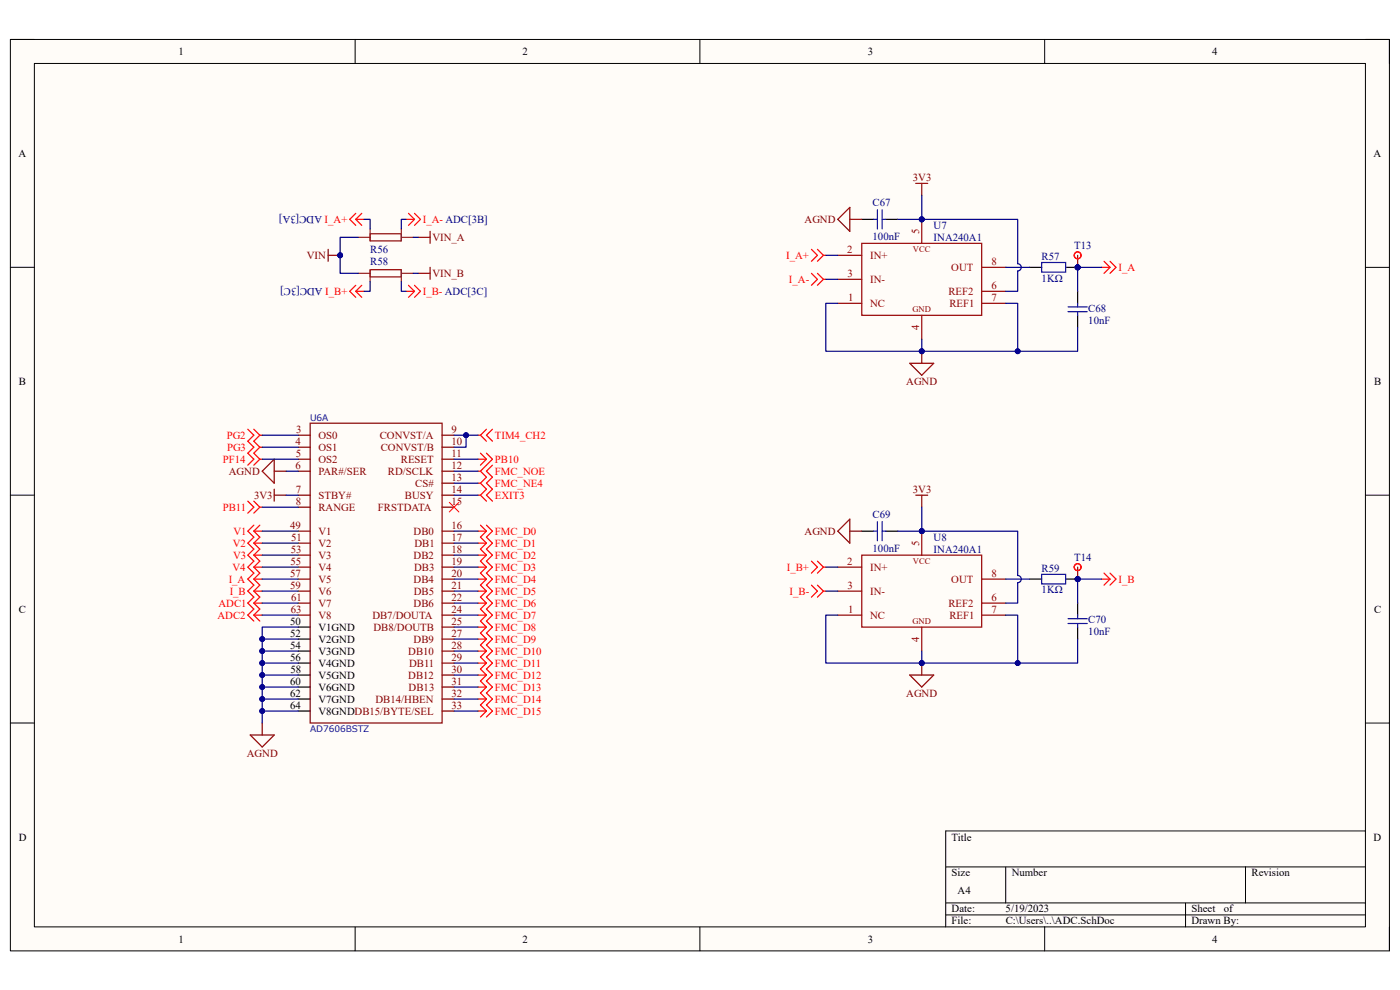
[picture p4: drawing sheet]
<svg xmlns="http://www.w3.org/2000/svg" width="297mm" height="210mm" viewBox="0 0 297 210" stroke-linecap="round" stroke-linejoin="round" font-family="sans-serif">
<path d="M2.2 8.4h292.6v193.3h-292.6z" fill-rule="evenodd" fill="#fffcf8"/>
<path d="M2.2 8.4h292.6v193.3h-292.6z" fill="none" stroke="#000" stroke-width=".21"/>
<path d="M7.3 13.5h282.4v183.1h-282.4z" fill-rule="evenodd" fill="#fffcf8"/>
<g fill="none" stroke="#000" stroke-width=".21">
<path d="M2.2 8.4h5.1M7.3 13.5h282.4v183.1h-282.4zM75.3 8.4v5.1M148.5 8.4v5.1M221.6 8.4v5.1M289.7 8.4h5.1v5.1M2.2 56.7h5.1M289.7 56.7h5.1M2.2 105h5.1M289.7 105.1h5.1M2.2 153.4h5.1M289.7 153.4h5.1"/>
<path d="M289.7 176.3h-89.1v20.3M75.3 196.6v5.1M148.5 196.6v5.1M200.6 183.9h89.1M200.6 191.5h89.1M200.6 194.1h89.1M213.4 183.9v7.6M221.6 196.6v5.1M251.5 191.5v5.1M264.2 183.9v7.6M294.8 196.6v5.1"/>
</g>
<g fill="none" stroke="#800" stroke-width=".25">
<path d="M63.3 92.3h2.5M63.3 94.9h2.5M63.3 97.4h2.5M63.3 100h2.5M93.8 92.3h2.5M93.8 94.9h2.5M93.8 97.4h2.5M93.8 100h2.5M63.3 105h2.5M63.3 107.6h2.5M63.3 112.7h2.5M63.3 115.2h2.5"/>
<path d="M63.3 117.8h2.5M93.8 105h2.5M93.8 107.6h2.5M93.8 102.5h2.5M93.8 112.7h2.5M93.8 115.2h2.5M93.8 117.8h2.5M63.3 120.3h2.5M63.3 122.9h2.5M63.3 125.4h2.5M63.3 127.9h2.5M63.3 130.5h2.5"/>
<path d="M93.8 120.3h2.5M93.8 122.9h2.5M93.8 125.4h2.5M93.8 127.9h2.5M93.8 130.5h2.5M93.8 133h2.5M93.8 135.6h2.5M93.8 138.1h2.5M93.8 140.7h2.5M93.8 143.2h2.5M93.8 145.7h2.5M93.8 148.3h2.5"/>
<path d="M93.8 150.8h2.5"/>
</g>
<path d="M63.3 133h2.5M63.3 135.6h2.5M63.3 138.1h2.5M63.3 140.7h2.5M63.3 143.2h2.5M63.3 145.7h2.5M63.3 148.3h2.5M63.3 150.8h2.5" fill="none" stroke="#000" stroke-width=".25"/>
<path d="M55.6 100l2.6-2.6v5.1zM58.2 100h2.5M65.8 89.8h28v63.6h-28zM58.2 103.8v2.5M58.2 105h2.5M53.1 155.9h5.1l-2.6 2.6zM55.6 153.4v2.5" fill="none" stroke="#800000" stroke-width=".25"/>
<g fill="none" stroke="#f00" stroke-width=".25">
<path d="M52.6 91.1l1.2 1.2-1.2 1.3 1.2 1.3-1.2 1.2 1.2 1.3-1.2 1.3M53.8 91.1l1.3 1.2M55.1 92.3l-1.3 1.3 1.3 1.3M55.1 92.3h.5M55.1 94.9l-1.3 1.2 1.3 1.3M55.1 94.9h.5M55.1 97.4l-1.3 1.3M55.1 97.4h.5M101.4 92.3h.5M101.4 97.4h1.8M101.4 100h.5M101.9 96.1l1.3 1.3"/>
<path d="M101.9 100l1.3 1.2-1.3 1.3M101.9 92.3l1.3 1.3M103.2 97.4l-1.3 1.3M103.2 96.1l1.3 1.3-2.6 2.6M103.2 91.1l-1.3 1.2M104.5 98.7l-1.3 1.3 1.3 1.2-1.3 1.3 1.3 1.3-1.3 1.2 1.3 1.3M104.5 91.1l-1.3 1.2 1.3 1.3M52.6 106.3l1.2 1.3-1.2 1.3M53.8 106.3l1.3 1.3M55.1 107.6l-1.3 1.3M55.1 107.6h.5M101.4 112.7h1.8"/>
<path d="M101.4 115.2h1.8M101.4 117.8h1.8M101.4 102.5h.5M101.4 105h.5M101.9 111.4l1.3 1.3M101.9 102.5l1.3 1.3-1.3 1.2M101.9 105l1.3 1.3M103.2 112.7l-1.3 1.3 1.3 1.2M103.2 111.4l1.3 1.3-1.3 1.3 1.3 1.2-1.3 1.3 1.3 1.3-1.3 1.2 1.3 1.3-1.3 1.3 1.3 1.3-1.3 1.2 1.3 1.3-1.3 1.3 1.3 1.2-1.3 1.3 1.3 1.3-1.3 1.3 1.3 1.2-1.3 1.3 1.3 1.3-1.3 1.2 1.3 1.3-1.3 1.3 1.3 1.3-1.3 1.2 1.3 1.3-1.3 1.3 1.3 1.2-1.3 1.3 1.3 1.3-1.3 1.3 1.3 1.2-1.3 1.3M103.2 115.2l-1.3 1.3 1.3 1.3M103.2 117.8l-1.3 1.2 1.3 1.3M101.4 120.3h1.8"/>
<path d="M101.4 122.9h1.8M101.4 125.4h1.8M101.4 127.9h1.8M101.4 130.5h1.8M101.4 133h1.8M101.4 135.6h1.8M101.4 138.1h1.8M103.2 120.3l-1.3 1.3 1.3 1.3M103.2 122.9l-1.3 1.2 1.3 1.3M103.2 125.4l-1.3 1.3 1.3 1.2M103.2 127.9l-1.3 1.3 1.3 1.3M103.2 130.5l-1.3 1.3 1.3 1.2"/>
<path d="M103.2 133l-1.3 1.3 1.3 1.3M103.2 135.6l-1.3 1.2 1.3 1.3M103.2 138.1l-1.3 1.3 1.3 1.3M101.4 140.7h1.8M101.4 143.2h1.8M101.4 145.7h1.8M101.4 148.3h1.8M101.4 150.8h1.8M103.2 140.7l-1.3 1.2 1.3 1.3M103.2 143.2l-1.3 1.3 1.3 1.2M103.2 145.7l-1.3 1.3 1.3 1.3M103.2 148.3l-1.3 1.3 1.3 1.2"/>
<path d="M103.2 150.8l-1.3 1.3"/>
</g>
<path d="M95.3 106.6l2.1 2M97.4 106.6l-2.1 2" fill="none" stroke="#f00" stroke-width=".21"/>
<circle cx="195.5" cy="46.5" r=".51" fill="#000080"/>
<circle cx="195.5" cy="46.5" r=".51" fill="none" stroke="#000080" stroke-width=".21"/>
<path d="M177.7 59.3h5.1M195.5 46.5v5.1M177.7 64.3h5.1M195.5 66.9v5.1M208.3 61.8h5.1" fill="none" stroke="#980000" stroke-width=".25"/>
<circle cx="195.5" cy="46.5" r=".51" fill="#000080"/>
<circle cx="195.5" cy="46.5" r=".51" fill="none" stroke="#000080" stroke-width=".21"/>
<path d="M177.7 54.2h5.1M182.8 51.6h25.5v15.3h-25.5zM208.3 56.7h5.1M208.3 64.3h5.1" fill="none" stroke="#980000" stroke-width=".25"/>
<path d="M193 77.1h5.1l-2.6 2.5zM195.5 74.5v2.6" fill="none" stroke="#800000" stroke-width=".25"/>
<circle cx="195.5" cy="74.5" r=".51" fill="#000080"/>
<circle cx="195.5" cy="74.5" r=".51" fill="none" stroke="#000080" stroke-width=".21"/>
<path d="M194.3 38.9h2.5M195.5 38.9v2.5M177.7 46.5l2.6-2.5v5.1zM180.3 46.5h2.5" fill="none" stroke="#800000" stroke-width=".25"/>
<path d="M172.1 52.9l1.3 1.3-1.3 1.2M172.1 58l1.3 1.3-1.3 1.2M173.4 52.9l1.3 1.3M173.4 58l1.3 1.3M174.7 54.2l-1.3 1.2M174.7 54.2h.5M174.7 59.3l-1.3 1.2M174.7 59.3h.5" fill="none" stroke="#f00" stroke-width=".25"/>
<path d="M182.8 46.5h2.6M187.9 46.5h2.6" fill="none" stroke="#000" stroke-width=".25"/>
<path d="M185.4 46.5h.7M186.1 44.5v4.1M187.2 44.5v4.1M187.2 46.5h.7" fill="none" stroke="#00f" stroke-width=".25"/>
<circle cx="228.6" cy="56.7" r=".51" fill="#000080"/>
<circle cx="228.6" cy="56.7" r=".51" fill="none" stroke="#000080" stroke-width=".21"/>
<path d="M218.5 56.7h2.5M226.1 56.7h2.5" fill="none" stroke="#000" stroke-width=".25"/>
<circle cx="228.6" cy="56.7" r=".51" fill="#000080"/>
<circle cx="228.6" cy="56.7" r=".51" fill="none" stroke="#000080" stroke-width=".21"/>
<path d="M221 55.7h5.1v2h-5.1zM226.6 66.1h4.1M226.6 65.1h4.1M228.6 64.3v.8M228.6 66.1v.8" fill="none" stroke="#00f" stroke-width=".25"/>
<path d="M228.6 61.8v2.5M228.6 66.9v2.5" fill="none" stroke="#000" stroke-width=".25"/>
<circle cx="195.5" cy="112.7" r=".51" fill="#000080"/>
<circle cx="195.5" cy="112.7" r=".51" fill="none" stroke="#000080" stroke-width=".21"/>
<path d="M195.5 112.7v5.1M177.7 130.5h5.1M177.7 125.4h5.1M195.5 133v5.1M208.3 127.9h5.1" fill="none" stroke="#980000" stroke-width=".25"/>
<circle cx="195.5" cy="112.7" r=".51" fill="#000080"/>
<circle cx="195.5" cy="112.7" r=".51" fill="none" stroke="#000080" stroke-width=".21"/>
<path d="M182.8 117.8h25.5v15.2h-25.5zM177.7 120.3h5.1M208.3 122.9h5.1M208.3 130.5h5.1" fill="none" stroke="#980000" stroke-width=".25"/>
<path d="M193 143.2h5.1l-2.6 2.6zM195.5 140.7v2.5" fill="none" stroke="#800000" stroke-width=".25"/>
<circle cx="195.5" cy="140.7" r=".51" fill="#000080"/>
<circle cx="195.5" cy="140.7" r=".51" fill="none" stroke="#000080" stroke-width=".21"/>
<path d="M180.3 110.1v5.1l-2.6-2.5zM180.3 112.7h2.5M194.3 105.1h2.5M195.5 105.1v2.5" fill="none" stroke="#800000" stroke-width=".25"/>
<path d="M172.1 119l1.3 1.3-1.3 1.3M173.4 119l1.3 1.3M172.1 124.1l1.3 1.3-1.3 1.3M173.4 124.1l1.3 1.3M174.7 120.3l-1.3 1.3M174.7 120.3h.5M174.7 125.4l-1.3 1.3M174.7 125.4h.5" fill="none" stroke="#f00" stroke-width=".25"/>
<path d="M182.8 112.7h2.6M187.9 112.7h2.6" fill="none" stroke="#000" stroke-width=".25"/>
<path d="M185.4 112.7h.7M186.1 110.6v4.1M187.2 110.6v4.1M187.2 112.7h.7" fill="none" stroke="#00f" stroke-width=".25"/>
<circle cx="228.6" cy="122.9" r=".51" fill="#000080"/>
<circle cx="228.6" cy="122.9" r=".51" fill="none" stroke="#000080" stroke-width=".21"/>
<path d="M218.5 122.9h2.5M226.1 122.9h2.5" fill="none" stroke="#000" stroke-width=".25"/>
<circle cx="228.6" cy="122.9" r=".51" fill="#000080"/>
<circle cx="228.6" cy="122.9" r=".51" fill="none" stroke="#000080" stroke-width=".21"/>
<path d="M221 121.8h5.1v2.1h-5.1zM226.6 132.3h4.1M226.6 131.3h4.1M228.6 130.5v.8M228.6 132.3v.7" fill="none" stroke="#00f" stroke-width=".25"/>
<path d="M228.6 127.9v2.6M228.6 133v2.6" fill="none" stroke="#000" stroke-width=".25"/>
<path d="M233.7 56.7h1.8M234.2 55.4l1.3 1.3M235.5 56.7l-1.3 1.3M235.5 55.4l1.3 1.3-1.3 1.3M233.7 122.9h1.8M234.2 121.6l1.3 1.3M235.5 122.9l-1.3 1.2M235.5 121.6l1.3 1.3-1.3 1.2" fill="none" stroke="#f00" stroke-width=".25"/>
<circle cx="228.6" cy="56.7" r=".51" fill="#000080"/>
<circle cx="228.6" cy="56.7" r=".51" fill="none" stroke="#000080" stroke-width=".21"/>
<path d="M228.6 54.2v2.5" fill="none" stroke="#800" stroke-width=".25"/>
<circle cx="228.6" cy="56.7" r=".51" fill="#000080"/>
<circle cx="228.6" cy="56.7" r=".51" fill="none" stroke="#000080" stroke-width=".21"/>
<circle cx="228.6" cy="54.2" r=".73" fill="none" stroke="#f00" stroke-width=".25"/>
<circle cx="228.6" cy="122.9" r=".51" fill="#000080"/>
<circle cx="228.6" cy="122.9" r=".51" fill="none" stroke="#000080" stroke-width=".21"/>
<path d="M228.6 120.3v2.6" fill="none" stroke="#800" stroke-width=".25"/>
<circle cx="228.6" cy="122.9" r=".51" fill="#000080"/>
<circle cx="228.6" cy="122.9" r=".51" fill="none" stroke="#000080" stroke-width=".21"/>
<circle cx="228.6" cy="120.3" r=".73" fill="none" stroke="#f00" stroke-width=".25"/>
<path d="M69.6 52.9v2.5M69.6 54.2h2.6" fill="none" stroke="#800000" stroke-width=".25"/>
<circle cx="72.2" cy="54.2" r=".51" fill="#000080"/>
<circle cx="72.2" cy="54.2" r=".51" fill="none" stroke="#000080" stroke-width=".21"/>
<path d="M76 50.3h2.5M76 58h2.5M78.5 48.6v2.5M78.5 57.2v2.6M85.1 50.4h2.6M85.1 48.6v2.5M85.1 57.2v2.6M85.1 58h2.6" fill="none" stroke="#8d2323" stroke-width=".25"/>
<path d="M78.5 49.6h6.6v1.5h-6.6zM78.5 57.2h6.6v1.5h-6.6z" fill="none" stroke="#800" stroke-width=".25"/>
<path d="M88.7 50.4h2.5M88.7 58h2.5M91.2 49.1v2.5M91.2 56.7v2.6" fill="none" stroke="#800000" stroke-width=".25"/>
<g fill="none" stroke="#f00" stroke-width=".25">
<path d="M75.5 46.5l1.2 1.3M75.5 45.3l-1.3 1.2 1.3 1.3M75.5 46.5h1.8M76.7 45.3l-1.2 1.2M86.2 46.5h1.7M86.7 45.3l1.2 1.2M87.9 46.5l-1.2 1.3M87.9 45.3l1.3 1.2-1.3 1.3M75.5 61.8l1.2 1.3M75.5 60.5l-1.3 1.3 1.3 1.3M75.5 61.8h1.8M76.7 60.5l-1.2 1.3"/>
<path d="M86.2 61.8h1.7M86.7 60.5l1.2 1.3M87.9 61.8l-1.2 1.3M87.9 60.5l1.3 1.3-1.3 1.3M53.8 112.7l1.3 1.3-1.3 1.2M53.8 111.4l-1.2 1.3 1.2 1.3-1.2 1.2 1.2 1.3-1.2 1.3 1.2 1.2-1.2 1.3 1.2 1.3-1.2 1.3 1.2 1.2-1.2 1.3 1.2 1.3-1.2 1.2 1.2 1.3-1.2 1.3 1.2 1.3M53.8 112.7h1.8M53.8 115.2l1.3 1.3-1.3 1.3M53.8 115.2h1.8M53.8 117.8l1.3 1.2-1.3 1.3M53.8 117.8h1.8M55.1 111.4l-1.3 1.3"/>
<path d="M53.8 120.3l1.3 1.3-1.3 1.3M53.8 120.3h1.8M53.8 122.9l1.3 1.2-1.3 1.3M53.8 122.9h1.8M53.8 125.4l1.3 1.3-1.3 1.2M53.8 125.4h1.8M53.8 127.9l1.3 1.3-1.3 1.3M53.8 127.9h1.8M53.8 130.5l1.3 1.3M53.8 130.5h1.8"/>
</g>
<path d="M55.6 150.8h7.7" fill="none" stroke="#000080" stroke-width=".25"/>
<circle cx="55.6" cy="150.8" r=".51" fill="#000080"/>
<circle cx="55.6" cy="150.8" r=".51" fill="none" stroke="#000080" stroke-width=".21"/>
<path d="M55.6 148.3h7.7" fill="none" stroke="#000080" stroke-width=".25"/>
<circle cx="55.6" cy="148.3" r=".51" fill="#000080"/>
<circle cx="55.6" cy="148.3" r=".51" fill="none" stroke="#000080" stroke-width=".21"/>
<path d="M55.6 145.7h7.7" fill="none" stroke="#000080" stroke-width=".25"/>
<circle cx="55.6" cy="145.7" r=".51" fill="#000080"/>
<circle cx="55.6" cy="145.7" r=".51" fill="none" stroke="#000080" stroke-width=".21"/>
<path d="M55.6 143.2h7.7" fill="none" stroke="#000080" stroke-width=".25"/>
<circle cx="55.6" cy="143.2" r=".51" fill="#000080"/>
<circle cx="55.6" cy="143.2" r=".51" fill="none" stroke="#000080" stroke-width=".21"/>
<path d="M55.6 140.7h7.7" fill="none" stroke="#000080" stroke-width=".25"/>
<circle cx="55.6" cy="140.7" r=".51" fill="#000080"/>
<circle cx="55.6" cy="140.7" r=".51" fill="none" stroke="#000080" stroke-width=".21"/>
<path d="M55.6 138.1h7.7" fill="none" stroke="#000080" stroke-width=".25"/>
<circle cx="55.6" cy="138.1" r=".51" fill="#000080"/>
<circle cx="55.6" cy="138.1" r=".51" fill="none" stroke="#000080" stroke-width=".21"/>
<path d="M55.6 135.6h7.7" fill="none" stroke="#000080" stroke-width=".25"/>
<circle cx="55.6" cy="135.6" r=".51" fill="#000080"/>
<circle cx="55.6" cy="135.6" r=".51" fill="none" stroke="#000080" stroke-width=".21"/>
<g fill="none" stroke="#000080" stroke-width=".25">
<path d="M55.6 97.4h7.7M55.6 94.9h7.7M55.6 92.3h7.7M60.7 100h2.6M96.3 92.3h2.6v2.6h-2.6M55.6 107.6h7.7M60.7 105h2.6M96.3 112.7h5.1M96.3 115.2h5.1M96.3 117.8h5.1M96.3 120.3h5.1M96.3 122.9h5.1"/>
<path d="M96.3 125.4h5.1M96.3 127.9h5.1M96.3 133h5.1M96.3 135.6h5.1M96.3 138.1h5.1M96.3 140.7h5.1M96.3 143.2h5.1M96.3 145.7h5.1M96.3 148.3h5.1M96.3 150.8h5.1"/>
</g>
<circle cx="98.9" cy="92.3" r=".51" fill="#000080"/>
<circle cx="98.9" cy="92.3" r=".51" fill="none" stroke="#000080" stroke-width=".21"/>
<path d="M96.3 97.4h5.1M98.9 92.3h2.5M96.3 105h5.1" fill="none" stroke="#000080" stroke-width=".25"/>
<circle cx="98.9" cy="92.3" r=".51" fill="#000080"/>
<circle cx="98.9" cy="92.3" r=".51" fill="none" stroke="#000080" stroke-width=".21"/>
<path d="M195.5 72v2.5" fill="none" stroke="#000080" stroke-width=".25"/>
<circle cx="195.5" cy="74.5" r=".51" fill="#000080"/>
<circle cx="195.5" cy="74.5" r=".51" fill="none" stroke="#000080" stroke-width=".21"/>
<path d="M175.2 54.2h2.5M175.2 59.3h2.5M195.5 41.4v5.1" fill="none" stroke="#000080" stroke-width=".25"/>
<circle cx="195.5" cy="46.5" r=".51" fill="#000080"/>
<circle cx="195.5" cy="46.5" r=".51" fill="none" stroke="#000080" stroke-width=".21"/>
<path d="M213.4 56.7h5.1M228.6 56.7v5.1" fill="none" stroke="#000080" stroke-width=".25"/>
<circle cx="228.6" cy="56.7" r=".51" fill="#000080"/>
<circle cx="228.6" cy="56.7" r=".51" fill="none" stroke="#000080" stroke-width=".21"/>
<path d="M228.6 69.4v5.1h-12.7" fill="none" stroke="#000080" stroke-width=".25"/>
<circle cx="215.9" cy="74.5" r=".51" fill="#000080"/>
<circle cx="215.9" cy="74.5" r=".51" fill="none" stroke="#000080" stroke-width=".21"/>
<path d="M228.6 56.7h5.1" fill="none" stroke="#000080" stroke-width=".25"/>
<circle cx="228.6" cy="56.7" r=".51" fill="#000080"/>
<circle cx="228.6" cy="56.7" r=".51" fill="none" stroke="#000080" stroke-width=".21"/>
<path d="M195.5 138.1v2.6" fill="none" stroke="#000080" stroke-width=".25"/>
<circle cx="195.5" cy="140.7" r=".51" fill="#000080"/>
<circle cx="195.5" cy="140.7" r=".51" fill="none" stroke="#000080" stroke-width=".21"/>
<path d="M195.5 107.6v5.1M175.2 120.3h2.5M175.2 125.4h2.5" fill="none" stroke="#000080" stroke-width=".25"/>
<circle cx="195.5" cy="112.7" r=".51" fill="#000080"/>
<circle cx="195.5" cy="112.7" r=".51" fill="none" stroke="#000080" stroke-width=".21"/>
<path d="M213.4 122.9h5.1M228.6 122.9v5" fill="none" stroke="#000080" stroke-width=".25"/>
<circle cx="228.6" cy="122.9" r=".51" fill="#000080"/>
<circle cx="228.6" cy="122.9" r=".51" fill="none" stroke="#000080" stroke-width=".21"/>
<path d="M228.6 135.6v5.1h-12.7" fill="none" stroke="#000080" stroke-width=".25"/>
<circle cx="215.9" cy="140.7" r=".51" fill="#000080"/>
<circle cx="215.9" cy="140.7" r=".51" fill="none" stroke="#000080" stroke-width=".21"/>
<path d="M228.6 122.9h5.1" fill="none" stroke="#000080" stroke-width=".25"/>
<circle cx="228.6" cy="122.9" r=".51" fill="#000080"/>
<circle cx="228.6" cy="122.9" r=".51" fill="none" stroke="#000080" stroke-width=".21"/>
<path d="M177.7 64.3h-2.5v10.2h40.7v-10.2h-2.5" fill="none" stroke="#000080" stroke-width=".25"/>
<circle cx="215.9" cy="74.5" r=".51" fill="#000080"/>
<circle cx="215.9" cy="74.5" r=".51" fill="none" stroke="#000080" stroke-width=".21"/>
<circle cx="195.5" cy="74.5" r=".51" fill="#000080"/>
<circle cx="195.5" cy="74.5" r=".51" fill="none" stroke="#000080" stroke-width=".21"/>
<path d="M190.5 46.5h25.4v9.4a.77 .77 0 0 1 .8 .8 .77 .77 0 0 1-.8 .8v4.3h-2.5" fill="none" stroke="#000080" stroke-width=".25"/>
<circle cx="195.5" cy="46.5" r=".51" fill="#000080"/>
<circle cx="195.5" cy="46.5" r=".51" fill="none" stroke="#000080" stroke-width=".21"/>
<path d="M76 50.3h-3.8v3.9M96.3 100h5.1M96.3 102.5h5.1M96.3 130.5h5.1" fill="none" stroke="#000080" stroke-width=".25"/>
<circle cx="72.2" cy="54.2" r=".51" fill="#000080"/>
<circle cx="72.2" cy="54.2" r=".51" fill="none" stroke="#000080" stroke-width=".21"/>
<path d="M72.2 54.2v3.8h3.8" fill="none" stroke="#000080" stroke-width=".25"/>
<circle cx="72.2" cy="54.2" r=".51" fill="#000080"/>
<circle cx="72.2" cy="54.2" r=".51" fill="none" stroke="#000080" stroke-width=".21"/>
<path d="M77.3 46.5h1.2v2.1M78.5 59.8v2h-1.2M85.1 59.8v2h1.1M86.2 46.5h-1.1v2.1M87.7 58h1M87.7 50.4h1M63.3 133h-7.7v20.4" fill="none" stroke="#000080" stroke-width=".25"/>
<circle cx="55.6" cy="135.6" r=".51" fill="#000080"/>
<circle cx="55.6" cy="135.6" r=".51" fill="none" stroke="#000080" stroke-width=".21"/>
<circle cx="55.6" cy="138.1" r=".51" fill="#000080"/>
<circle cx="55.6" cy="138.1" r=".51" fill="none" stroke="#000080" stroke-width=".21"/>
<circle cx="55.6" cy="140.7" r=".51" fill="#000080"/>
<circle cx="55.6" cy="140.7" r=".51" fill="none" stroke="#000080" stroke-width=".21"/>
<circle cx="55.6" cy="143.2" r=".51" fill="#000080"/>
<circle cx="55.6" cy="143.2" r=".51" fill="none" stroke="#000080" stroke-width=".21"/>
<circle cx="55.6" cy="145.7" r=".51" fill="#000080"/>
<circle cx="55.6" cy="145.7" r=".51" fill="none" stroke="#000080" stroke-width=".21"/>
<circle cx="55.6" cy="148.3" r=".51" fill="#000080"/>
<circle cx="55.6" cy="148.3" r=".51" fill="none" stroke="#000080" stroke-width=".21"/>
<circle cx="55.6" cy="150.8" r=".51" fill="#000080"/>
<circle cx="55.6" cy="150.8" r=".51" fill="none" stroke="#000080" stroke-width=".21"/>
<path d="M55.6 112.7h7.7M55.6 115.2h7.7M55.6 117.8h7.7M55.6 120.3h7.7M55.6 122.9h7.7M55.6 125.4h7.7M55.6 127.9h7.7M55.6 130.5h7.7M177.7 130.5h-2.5v10.2h40.7v-10.2h-2.5" fill="none" stroke="#000080" stroke-width=".25"/>
<circle cx="215.9" cy="140.7" r=".51" fill="#000080"/>
<circle cx="215.9" cy="140.7" r=".51" fill="none" stroke="#000080" stroke-width=".21"/>
<circle cx="195.5" cy="140.7" r=".51" fill="#000080"/>
<circle cx="195.5" cy="140.7" r=".51" fill="none" stroke="#000080" stroke-width=".21"/>
<path d="M190.5 112.7h25.4v9.4a.76 .76 0 0 1 .8 .8 .76 .76 0 0 1-.8 .7v4.3h-2.5" fill="none" stroke="#000080" stroke-width=".25"/>
<circle cx="195.5" cy="112.7" r=".51" fill="#000080"/>
<circle cx="195.5" cy="112.7" r=".51" fill="none" stroke="#000080" stroke-width=".21"/>
<g font-size="2.3">
<text x="37.9" y="11.7">1</text>
<text x="110.9" y="11.7">2</text>
<text x="184.1" y="11.7">3</text>
<text x="257.1" y="11.7">4</text>
<text x="3.9" y="33.3">A</text>
<text x="291.4" y="33.3">A</text>
<text x="4" y="81.6">B</text>
<text x="291.5" y="81.6">B</text>
<text x="4" y="130">C</text>
<text x="291.5" y="130">C</text>
<text x="61.6" y="132.5">50</text>
<text x="61.6" y="135">52</text>
<text x="61.6" y="137.6">54</text>
<text x="67.6" y="133.8">V1GND</text>
<text x="67.6" y="136.3">V2GND</text>
<text x="61.6" y="140.1">56</text>
<text x="61.6" y="142.7">58</text>
<text x="67.6" y="138.9">V3GND</text>
<text x="67.6" y="141.4">V4GND</text>
<text x="67.6" y="144">V5GND</text>
<text x="61.6" y="145.2">60</text>
<text x="61.6" y="147.8">62</text>
<text x="67.6" y="146.5">V6GND</text>
<text x="67.6" y="149.1">V7GND</text>
<text x="61.6" y="150.3">64</text>
<text x="67.6" y="151.6">V8GNDDB15/BYTE/SEL</text>
<text x="4" y="178.3">D</text>
<text x="201.9" y="178.3">Title</text>
<text x="291.4" y="178.3">D</text>
<text x="201.9" y="185.9">Size</text>
<text x="214.6" y="185.9">Number</text>
<text x="265.5" y="185.9">Revision</text>
<text x="203.2" y="189.7">A4</text>
<text x="201.9" y="193.5">Date:</text>
<text x="201.9" y="196.1">File:</text>
<text x="213.3" y="193.5">5/19/2023</text>
<text x="213.4" y="196.1">C:\Users\..\ADC.SchDoc</text>
<text x="252.8" y="193.5">Sheet</text>
<text x="252.8" y="196.1">Drawn By:</text>
<text x="259.6" y="193.5">of</text>
<text x="37.9" y="199.9">1</text>
<text x="110.9" y="199.9">2</text>
<text x="184.1" y="199.9">3</text>
<text x="257.1" y="199.9">4</text>
</g>
<g font-size="2.3" fill="#800000">
<text x="193.7" y="38.4">3V3</text>
<text x="170.7" y="47.3">AGND</text>
<text x="91.7" y="51.1">VIN_A</text>
<text x="65.1" y="54.9">VIN</text>
<text x="91.7" y="58.7">VIN_B</text>
<text x="192.3" y="81.6">AGND</text>
<text x="48.6" y="100.7">AGND</text>
<text x="53.9" y="105.8">3V3</text>
<text x="193.7" y="104.5">3V3</text>
<text x="170.7" y="113.4">AGND</text>
<text x="192.3" y="147.8">AGND</text>
<text x="52.4" y="160.5">AGND</text>
</g>
<g font-size="2.3" fill="#000080">
<text x="68.3" y="45.8" transform="rotate(-180 68.3 45.8)">ADC[3A]</text>
<text x="185.1" y="43.7">C67</text>
<text x="78.5" y="53.6">R56</text>
<text x="185.1" y="50.8">100nF</text>
<text x="198.1" y="48.6">U7</text>
<text x="198.1" y="51.1">INA240A1</text>
<text x="227.9" y="52.9">T13</text>
<text x="78.5" y="56.2">R58</text>
<text x="221" y="55.2">R57</text>
<text x="221" y="59.7">1KΩ</text>
<text x="68.5" y="61" transform="rotate(-180 68.5 61)">ADC[3C]</text>
<text x="230.9" y="66.1">C68</text>
<text x="230.9" y="68.7">10nF</text>
<text x="185.1" y="109.9">C69</text>
<text x="185.1" y="117">100nF</text>
<text x="198.1" y="114.7">U8</text>
<text x="198.1" y="117.3">INA240A1</text>
<text x="227.9" y="119">T14</text>
<text x="221" y="121.3">R59</text>
<text x="221" y="125.9">1KΩ</text>
<text x="230.9" y="132.2">C70</text>
<text x="230.9" y="134.8">10nF</text>
</g>
<g font-size="2.3" fill="#f00">
<text x="68.9" y="47.3">I_A+</text>
<text x="89.7" y="47.3">I_A- ADC[3B]</text>
<text x="166.8" y="54.9">I_A+</text>
<text x="167.4" y="60">I_A-</text>
<text x="237.3" y="57.4">I_A</text>
<text x="69" y="62.6">I_B+</text>
<text x="89.7" y="62.6">I_B- ADC[3C]</text>
<text x="48.1" y="93.1">PG2</text>
<text x="48.2" y="95.6">PG3</text>
<text x="105" y="93.1">TIM4_CH2</text>
<text x="47.3" y="98.2">PF14</text>
<text x="105" y="98.2">PB10</text>
<text x="105" y="100.7">FMC_NOE</text>
<text x="105" y="103.3">FMC_NE4</text>
<text x="105" y="105.8">EXIT3</text>
<text x="47.2" y="108.3">PB11</text>
<text x="49.5" y="113.4">V1</text>
<text x="105" y="113.4">FMC_D0</text>
<text x="49.4" y="116">V2</text>
<text x="49.4" y="118.5">V3</text>
<text x="105" y="116">FMC_D1</text>
<text x="105" y="118.5">FMC_D2</text>
<text x="48.5" y="123.6">I_A</text>
<text x="49.3" y="121.1">V4</text>
<text x="105" y="121.1">FMC_D3</text>
<text x="105" y="123.6">FMC_D4</text>
<text x="166.9" y="121.1">I_B+</text>
<text x="237.3" y="123.6">I_B</text>
<text x="46.1" y="131.2">ADC2</text>
<text x="46.4" y="128.7">ADC1</text>
<text x="48.7" y="126.2">I_B</text>
<text x="105" y="126.2">FMC_D5</text>
<text x="105" y="128.7">FMC_D6</text>
<text x="105" y="131.2">FMC_D7</text>
<text x="167.5" y="126.2">I_B-</text>
<text x="105" y="133.8">FMC_D8</text>
<text x="105" y="136.3">FMC_D9</text>
<text x="105" y="138.9">FMC_D10</text>
<text x="105" y="141.4">FMC_D11</text>
<text x="105" y="144">FMC_D12</text>
<text x="105" y="146.5">FMC_D13</text>
<text x="105" y="149.1">FMC_D14</text>
<text x="105" y="151.6">FMC_D15</text>
</g>
<g font-size="2.3" fill="#980000">
<text x="179.7" y="53.6">2</text>
<text x="195" y="49.6" transform="rotate(-90 195 49.6)">5</text>
<text x="179.8" y="58.7">3</text>
<text x="184.6" y="60">IN-</text>
<text x="184.6" y="54.9">IN+</text>
<text x="201.8" y="57.4">OUT</text>
<text x="210.3" y="56.2">8</text>
<text x="179.9" y="63.8">1</text>
<text x="184.6" y="65.1">NC</text>
<text x="201.2" y="62.6">REF2</text>
<text x="201.4" y="65.1">REF1</text>
<text x="210.3" y="61.3">6</text>
<text x="210.3" y="63.8">7</text>
<text x="195" y="70" transform="rotate(-90 195 70)">4</text>
<text x="179.7" y="119.8">2</text>
<text x="195" y="115.7" transform="rotate(-90 195 115.7)">5</text>
<text x="179.8" y="124.9">3</text>
<text x="184.6" y="121.1">IN+</text>
<text x="201.8" y="123.6">OUT</text>
<text x="210.3" y="122.3">8</text>
<text x="179.9" y="130">1</text>
<text x="184.6" y="131.2">NC</text>
<text x="184.6" y="126.2">IN-</text>
<text x="201.2" y="128.7">REF2</text>
<text x="201.4" y="131.2">REF1</text>
<text x="210.3" y="127.4">6</text>
<text x="210.3" y="130">7</text>
<text x="195" y="136.1" transform="rotate(-90 195 136.1)">4</text>
</g>
<g font-size="2.3" fill="#800">
<text x="62.7" y="94.4">4</text>
<text x="62.8" y="91.8">3</text>
<text x="67.6" y="93.1">OS0</text>
<text x="67.6" y="95.6">OS1</text>
<text x="80.6" y="93.1">CONVST/A</text>
<text x="80.8" y="95.6">CONVST/B</text>
<text x="95.8" y="91.8">9</text>
<text x="95.8" y="94.4">10</text>
<text x="62.7" y="99.4">6</text>
<text x="62.8" y="96.9">5</text>
<text x="67.6" y="98.2">OS2</text>
<text x="67.6" y="100.7">PAR#/SER</text>
<text x="82.3" y="100.7">RD/SCLK</text>
<text x="85" y="98.2">RESET</text>
<text x="95.8" y="96.9">11</text>
<text x="95.8" y="99.4">12</text>
<text x="95.8" y="102">13</text>
<text x="62.7" y="104.5">7</text>
<text x="62.7" y="107.1">8</text>
<text x="67.6" y="105.8">STBY#</text>
<text x="85.9" y="105.8">BUSY</text>
<text x="88.1" y="103.3">CS#</text>
<text x="95.8" y="104.5">14</text>
<text x="95.8" y="107.1">15</text>
<text x="61.6" y="112.1">49</text>
<text x="67.6" y="108.3">RANGE</text>
<text x="67.6" y="113.4">V1</text>
<text x="80.2" y="108.3">FRSTDATA</text>
<text x="87.8" y="113.4">DB0</text>
<text x="95.8" y="112.1">16</text>
<text x="61.6" y="119.8">55</text>
<text x="61.7" y="117.3">53</text>
<text x="61.8" y="114.7">51</text>
<text x="67.6" y="116">V2</text>
<text x="67.6" y="118.5">V3</text>
<text x="87.8" y="118.5">DB2</text>
<text x="87.9" y="116">DB1</text>
<text x="95.8" y="114.7">17</text>
<text x="95.8" y="117.3">18</text>
<text x="95.8" y="119.8">19</text>
<text x="61.6" y="122.3">57</text>
<text x="61.6" y="124.9">59</text>
<text x="67.6" y="121.1">V4</text>
<text x="67.6" y="123.6">V5</text>
<text x="87.8" y="123.6">DB4</text>
<text x="87.8" y="121.1">DB3</text>
<text x="95.8" y="122.3">20</text>
<text x="95.8" y="124.9">21</text>
<text x="61.7" y="130">63</text>
<text x="61.8" y="127.4">61</text>
<text x="67.6" y="126.2">V6</text>
<text x="67.6" y="128.7">V7</text>
<text x="67.6" y="131.2">V8</text>
<text x="79" y="131.2">DB7/DOUTA</text>
<text x="87.8" y="128.7">DB6</text>
<text x="87.8" y="126.2">DB5</text>
<text x="95.8" y="127.4">22</text>
<text x="95.8" y="130">24</text>
<text x="79.2" y="133.8">DB8/DOUTB</text>
<text x="87.8" y="136.3">DB9</text>
<text x="95.8" y="132.5">25</text>
<text x="95.8" y="135">27</text>
<text x="95.8" y="137.6">28</text>
<text x="86.6" y="138.9">DB10</text>
<text x="86.6" y="144">DB12</text>
<text x="86.8" y="141.4">DB11</text>
<text x="95.8" y="140.1">29</text>
<text x="95.8" y="142.7">30</text>
<text x="79.7" y="149.1">DB14/HBEN</text>
<text x="86.7" y="146.5">DB13</text>
<text x="95.8" y="145.2">31</text>
<text x="95.8" y="147.8">32</text>
<text x="95.8" y="150.3">33</text>
</g>
<g font-size="1.9" fill="#00f">
<text x="65.8" y="89.4">U6A</text>
<text x="65.8" y="155.2">AD7606BSTZ</text>
</g>
<g font-size="1.8" fill="#980000">
<text x="193.7" y="53.5">VCC</text>
<text x="193.6" y="66.2">GND</text>
<text x="193.7" y="119.6">VCC</text>
<text x="193.6" y="132.3">GND</text>
</g>
</svg>
